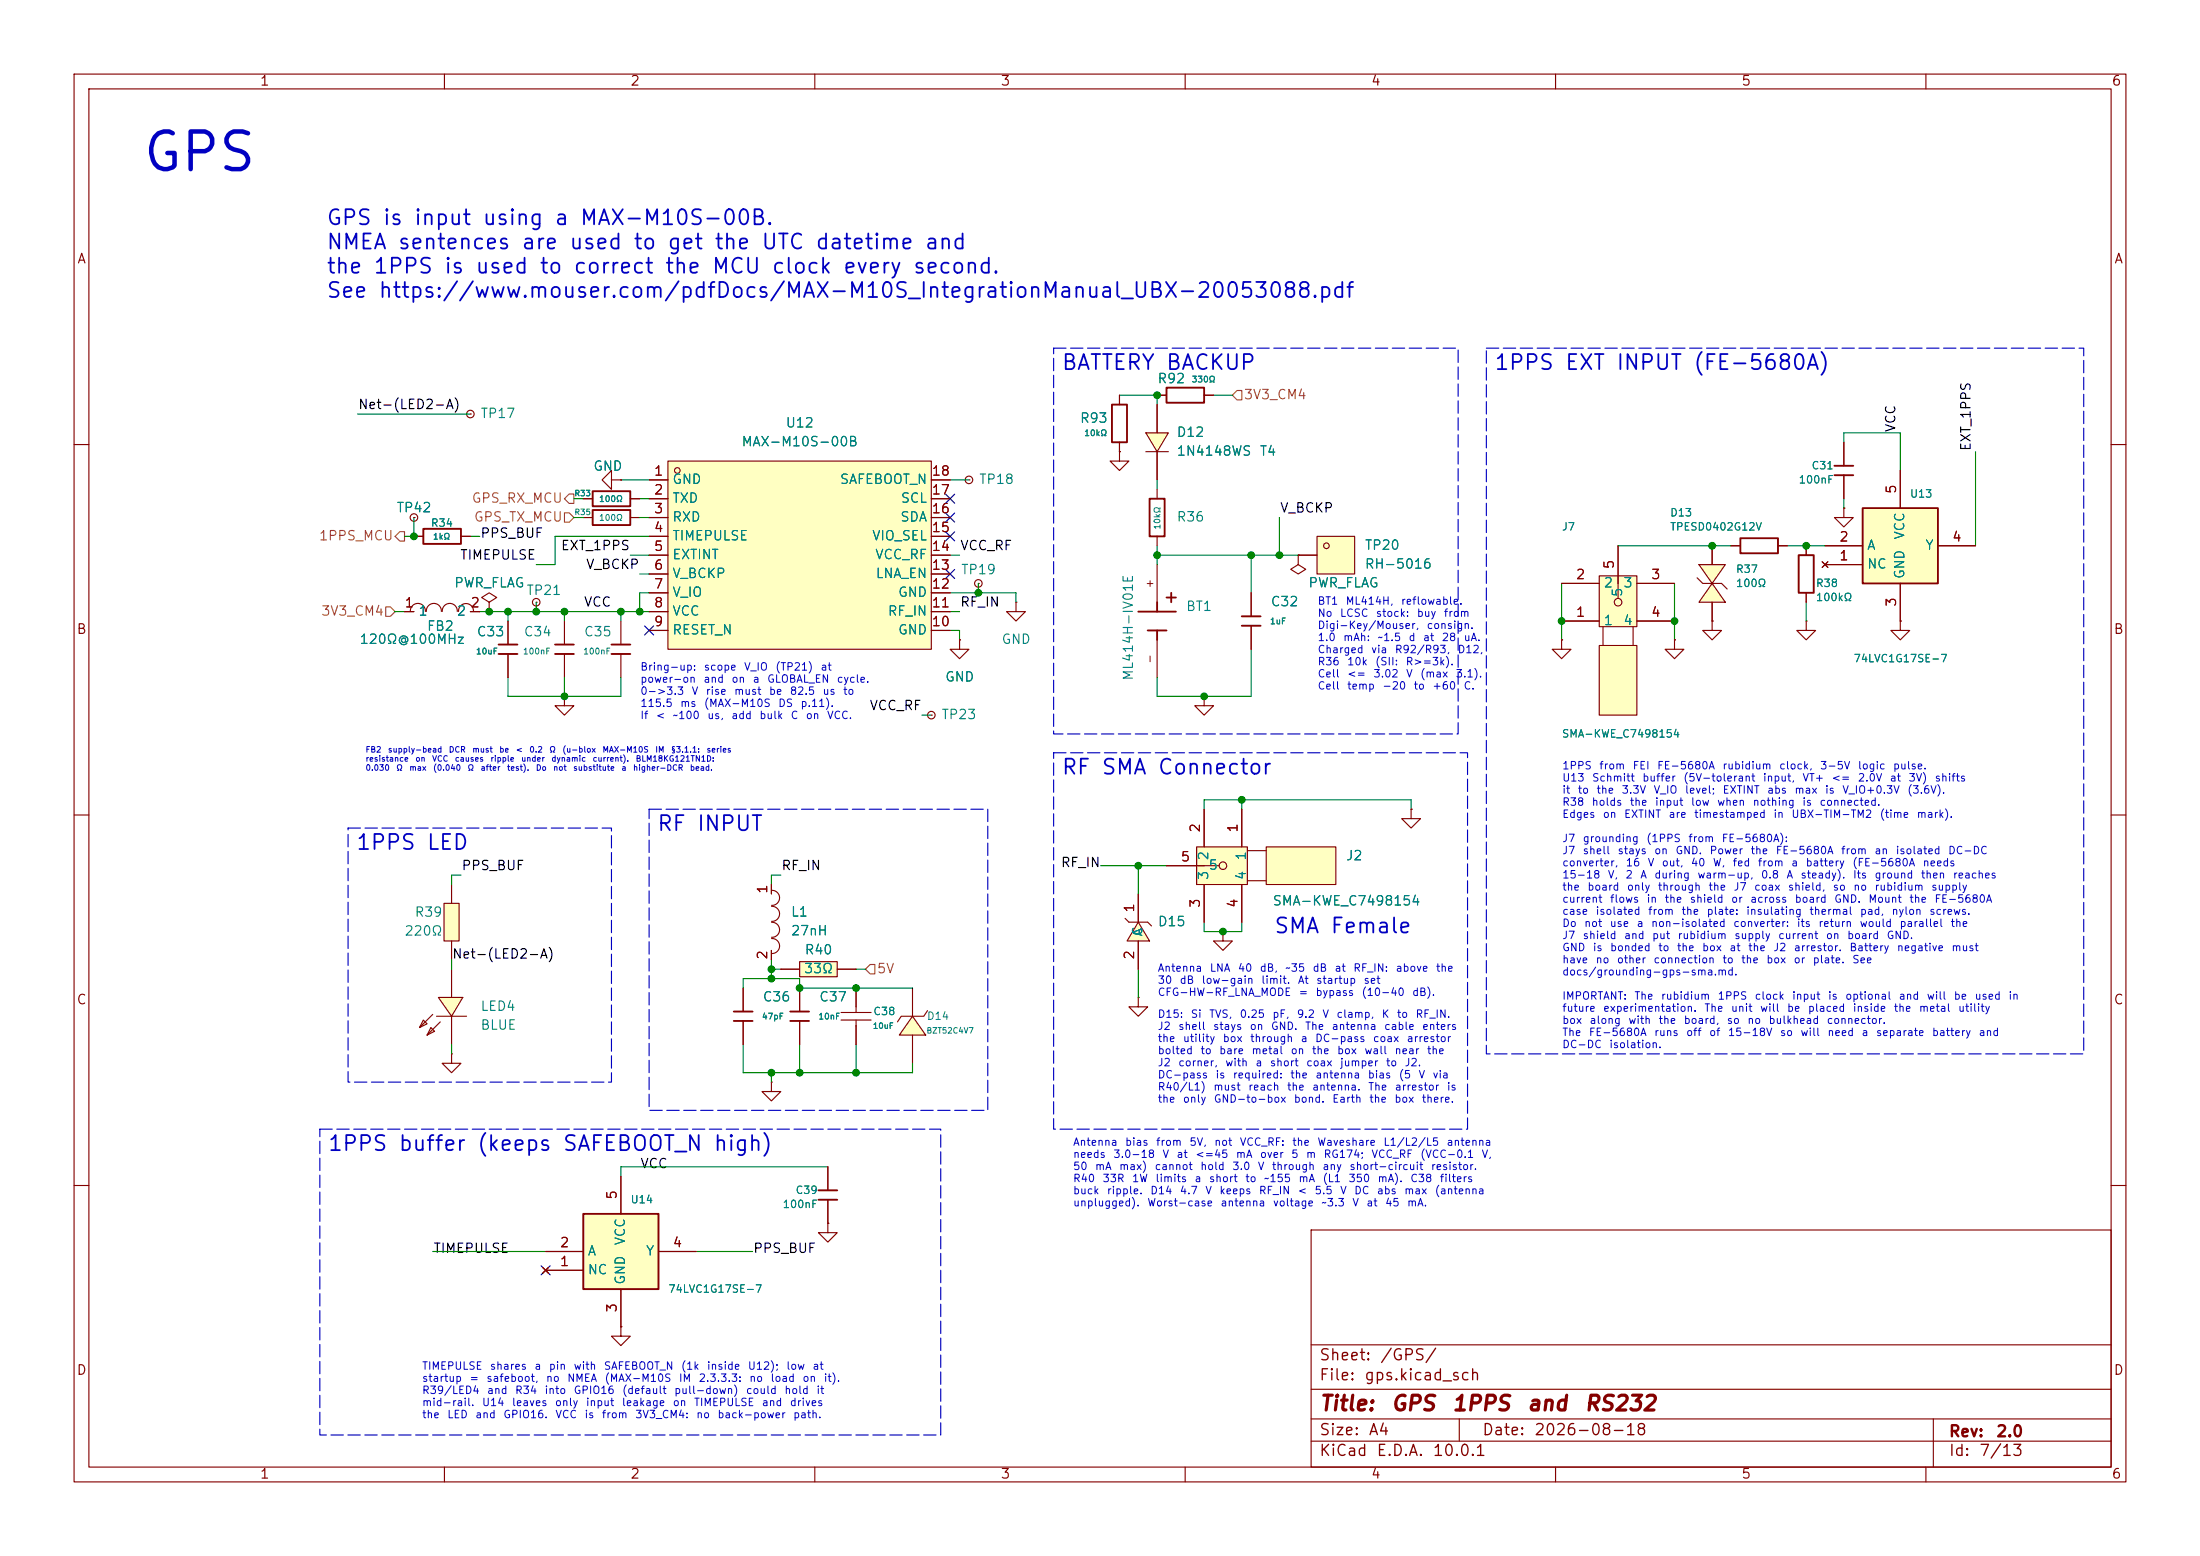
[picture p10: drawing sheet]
<svg xmlns="http://www.w3.org/2000/svg" width="297mm" height="210mm" viewBox="0 0 297 210" stroke-linecap="round" stroke-linejoin="round" font-family="sans-serif">
<g fill="none" stroke="#840000" stroke-width=".15">
<path d="M10 10h277v190h-277zM12 12h273v186h-273zM60 10v2M110 10v2M160 10v2M210 10v2M260 10v2M151.1 53.3v1.3M151.1 59.7v1.3M10 60h2M55.9 69.9h.1M132.1 78.7h.1"/>
<path d="M285 60h2M54.6 82.6h1.3M55.4 82.5a1.01 1.01 0 0 1 1-1.1 1.01 1.01 0 0 1 1 1.1M57.6 82.5a1.01 1.01 0 0 1 1-1.1 1.01 1.01 0 0 1 1 1.1M59.7 82.5a1.01 1.01 0 0 1 1-1.1 1.01 1.01 0 0 1 1 1.1M61.9 82.5a1.01 1.01 0 0 1 1-1 1.01 1.01 0 0 1 1 1M63.5 82.6h1.3M68.6 83.8v3.2M68.6 88.3v3.1M76.2 83.8v3.2M76.2 88.3v3.1M83.8 83.8v3.2"/>
<path d="M83.8 88.3v3.1M129.5 86.4v1.2h-1.2l1.2 1.3 1.3-1.3h-1.3M129.5 86.4h.1M10 110h2M285 110h2M107.9 133.4v3.1M107.9 137.8v3.2M113.5 137.7h4.1M113.5 136.7h4.1M115.6 133.4v3.3M115.6 137.7v3.3M10 160h2"/>
<path d="M177 166h108v32h-108zM285 160h2M60 198v2M110 198v2M160 198v2M177 194.5h108M177 191.5h108M177 187.5h108M177 181.5h108M197 191.5v3M210 198v2M260 198v2"/>
<path d="M261 191.5v6.5"/>
<circle cx="55.9" cy="69.9" r=".51"/>
<circle cx="132.1" cy="78.7" r=".51"/>
</g>
<path d="M150.1 54.6h2v5.1h-2zM67.3 87h2.5M67.3 88.3h2.5M74.9 87h2.6M74.9 88.3h2.6M82.5 87h2.6M82.5 88.3h2.6M106.7 136.5h2.5M106.7 137.8h2.5" fill="none" stroke="#840000" stroke-width=".25"/>
<path d="M78.7 163.8h10.2v10.2h-10.2z" fill="#ffffc2"/>
<path d="M57.1 71.4h5.1v2h-5.1zM99.1 136.5h2.5M99.1 137.8h2.5M78.7 163.8h10.2v10.2h-10.2zM110.5 160.7h2.5M110.5 161.9h2.5" fill="none" stroke="#840000" stroke-width=".25"/>
<g fill="none" stroke="#840000" stroke-width=".15">
<path d="M63.5 55.9h.1M55.9 72.4h1.2M62.2 72.4h1.3M82.5 64.8v1.2l-1.2-1.2 1.2-1.3v1.3h1.3M83.8 64.8h.1M66 81.3l1.1-.7-1.1-.6-1 .6 1 .7v1.3M66 82.6h.1M72.4 81.3h.1M125.7 96.5h.1M104.1 119.4v1.3M100.3 133.4v3.1M100.3 137.8v3.2"/>
<path d="M104.1 128.3v1.2M104.2 120.2a1.01 1.01 0 0 1 1 1 1.01 1.01 0 0 1-1 1M104.2 122.3a1.01 1.01 0 0 1 1 1 1.01 1.01 0 0 1-1 1.1M104.2 124.5a1.01 1.01 0 0 1 1 1 1.01 1.01 0 0 1-1 1M104.2 126.7a1.01 1.01 0 0 1 1 1 1.01 1.01 0 0 1-1 1M153.7 134.6v1.3h-1.3l1.3 1.3 1.2-1.3h-1.2M153.7 134.6h.1M83.8 158.8v5M104.1 146.1v1.2h-1.2l1.2 1.3 1.3-1.3h-1.3M104.1 146.1h.1M111.8 157.5v3.2M73.3 171.1l.7 .7"/>
<path d="M73.7 171.5h5M73.7 168.9h5M74 171.1l-.7 .7M83.8 179.1v1.2h-1.3l1.3 1.3 1.3-1.3h-1.3M83.8 179.1h.1M83.8 174v5.1M88.9 168.9h5.1M111.8 165.1v1.3h-1.3l1.3 1.2 1.2-1.2h-1.2M111.8 165.1h.1M111.8 161.9v3.2"/>
<circle cx="63.5" cy="55.9" r=".51"/>
<circle cx="72.4" cy="81.3" r=".51"/>
<circle cx="125.7" cy="96.5" r=".51"/>
</g>
<path d="M107.9 129.8h5.1v2h-5.1z" fill="#ffffc2"/>
<path d="M105.4 130.8h2.5M107.9 129.8h5.1v2h-5.1zM113 130.8h2.6" fill="none" stroke="#840000" stroke-width=".15"/>
<path d="M123.2 137.2l1.8 2.5h-3.6z" fill="#ffffc2"/>
<path d="M123.2 137.2l1.8 2.5h-3.6zM123.2 133.4v3.8M123.2 139.7v3.8M125.2 136.4l-.5 .8h-3l-.5 .7" fill="none" stroke="#840000" stroke-width=".15"/>
<path d="M153.7 124.5l1.5 2.5h-3.1z" fill="#ffffc2"/>
<path d="M151.9 124l.5 .5h2.5l.6 .5M153.7 124.5l1.5 2.5h-3.1zM153.7 120.7v3.8M153.7 127v3.8" fill="none" stroke="#840000" stroke-width=".15"/>
<path d="M59.9 121.9h2.1v5.1h-2.1z" fill="#ffffc2"/>
<path d="M61 119.4v2.5M59.9 121.9h2.1v5.1h-2.1zM61 127v2.5" fill="none" stroke="#840000" stroke-width=".15"/>
<g fill="#ffffc2">
<path d="M58.2 138.7l.5 .5-1 .5z"/>
<path d="M57.1 137.7l.6 .5-1.1 .5z"/>
<path d="M59.2 134.6h3.3l-1.5 2.6z"/>
</g>
<g fill="none" stroke="#840000" stroke-width=".15">
<path d="M233.7 73.7h1.2M240 73.7h1.3M243.8 73.7v1.2M226.1 86.4v1.2h1.2l-1.2 1.3-1.3-1.3h1.3M226.1 86.4h.1M231.1 83.8v1.3h1.3l-1.3 1.3-1.2-1.3h1.2M231.1 83.8h.1M243.8 80v1.3M57.1 137.7l.6 .5-1.1 .5zM58.2 138.7l.5 .5-1 .5zM58.4 136.9l-1.8 1.8M58.9 137.2h4.1"/>
<path d="M59.2 134.6h3.3l-1.5 2.6zM59.4 137.9l-1.7 1.8M61 130.8v3.8M61 137.2v3.8M61 142.2v1.3h-1.3l1.3 1.3 1.2-1.3h-1.2M61 142.2h.1"/>
</g>
<path d="M234.9 72.6h5.1v2.1h-5.1zM242.8 74.9h2.1v5.1h-2.1z" fill="none" stroke="#840000" stroke-width=".25"/>
<g fill="#ffffc2">
<path d="M215.9 87.1h5.1v9.4h-5.1z"/>
<path d="M215.9 77.7h5.1v6.9h-5.1z"/>
</g>
<g fill="none" stroke="#840000" stroke-width=".15">
<path d="M248.9 59.7v3.2M210.8 78.7h5.1M215.9 77.7h5.1v6.9h-5.1zM218.4 73.7v7.1M221 78.7h5.1M248.9 68.6v1.3h1.3l-1.3 1.2-1.3-1.2h1.3M248.9 68.6h.1M248.9 64.1v3.2M76.2 94v1.3h-1.3l1.3 1.2 1.3-1.2h-1.3M76.2 94h.1M210.8 83.8h5.1M215.9 87.1h5.1v9.4h-5.1z"/>
<path d="M216.4 84.6v2.5M220.5 84.6v2.5M221 83.8h5.1M256.5 83.8v1.3h1.3l-1.3 1.3-1.2-1.3h1.2M256.5 83.8h.1"/>
<circle cx="218.4" cy="81.3" r=".51"/>
</g>
<path d="M247.6 62.9h2.6M247.6 64.1h2.6" fill="none" stroke="#840000" stroke-width=".25"/>
<path d="M251.5 68.6h10.1v10.1h-10.1z" fill="#ffffc2"/>
<path d="M251.5 68.6h10.1v10.1h-10.1z" fill="none" stroke="#840000" stroke-width=".25"/>
<path d="M246 75.8l.8 .8M246.4 76.2h5.1M246.4 73.7h5.1M246.8 75.8l-.8 .8M256.5 63.5v5.1M256.5 78.7v5.1M261.6 73.7h5.1" fill="none" stroke="#840000" stroke-width=".15"/>
<g fill="#ffffc2">
<path d="M170.9 114.3h9.4v5.1h-9.4z"/>
<path d="M161.5 114.3h6.9v5.1h-6.9z"/>
</g>
<g fill="none" stroke="#840000" stroke-width=".15">
<path d="M157.5 116.8h7.1M161.5 114.3h6.9v5.1h-6.9zM162.6 109.2v5.1M162.6 119.4v5.1M167.6 109.2v5.1M167.6 119.4v5.1M168.4 114.8h2.5M168.4 118.9h2.5M170.9 114.3h9.4v5.1h-9.4zM165.1 125.7v1.3h-1.3l1.3 1.3 1.3-1.3h-1.3M165.1 125.7h.1"/>
<circle cx="165.1" cy="116.8" r=".51"/>
</g>
<g fill="#ffffc2">
<path d="M231.1 78.7l1.8 2.6h-3.5z"/>
<path d="M229.4 76.2h3.5l-1.8 2.5z"/>
</g>
<path d="M229.1 78l.8 .7h2.5l.8 .8M229.4 76.2h3.5l-1.8 2.5zM231.1 78.7l1.8 2.6h-3.5zM231.1 73.7v2.5M210.8 86.4v1.2h1.3l-1.3 1.3-1.3-1.3h1.3M210.8 86.4h.1M231.1 81.3v2.5M243.8 83.8v1.3h1.3l-1.3 1.3-1.2-1.3h1.2M243.8 83.8h.1M190.5 109.2v1.3h-1.3l1.3 1.3 1.3-1.3h-1.3M190.5 109.2h.1" fill="none" stroke="#840000" stroke-width=".15"/>
<path d="M154.7 58.4h3l-1.5 2.6z" fill="#ffffc2"/>
<path d="M154.7 58.4h3l-1.5 2.6zM156.2 54.6v3.8M156.2 53.3h1.3M162.6 53.3h1.2M154.7 61h3M156.2 61v3.8" fill="none" stroke="#840000" stroke-width=".15"/>
<path d="M157.5 52.3h5.1v2.1h-5.1z" fill="none" stroke="#840000" stroke-width=".25"/>
<path d="M177.8 72.4h5.1v5.1h-5.1z" fill="#ffffc2"/>
<g fill="none" stroke="#840000" stroke-width=".15">
<path d="M78.7 67.3h1.3M78.7 69.9h1.3M85.1 67.3h1.3M85.1 69.9h1.3M156.2 66v1.3M156.2 72.4v1.3M156.2 76.2v5.1M175.3 74.9v1.3l1 .6-1 .7-1.1-.7 1.1-.6M175.3 74.9h.1M175.3 74.9h2.5M177.8 72.4h5.1v5.1h-5.1zM156.2 86.4v5"/>
<circle cx="179.1" cy="73.7" r=".38"/>
</g>
<path d="M80 66.3h5.1v2h-5.1zM80 68.8h5.1v2.1h-5.1zM155.2 67.3h2v5.1h-2zM153.7 82.6h5M154.9 85.1h2.6M156.2 81.3v1.3M156.2 85.1v1.3M157.5 80.6h1.2M158.1 80v1.3" fill="none" stroke="#840000" stroke-width=".25"/>
<path d="M90.2 62.2h35.5v25.4h-35.5z" fill="#ffffc2"/>
<g fill="none" stroke="#840000" stroke-width=".15">
<path d="M151.1 53.3v1.3M151.1 59.7v1.3M156.2 53.3h1.3M156.2 54.6v3.8M162.6 53.3h1.2M248.9 59.7v3.2M55.9 69.9h.1M55.9 72.4h1.2M62.2 72.4h1.3M78.7 67.3h1.3M83.8 64.8h.1M85.1 67.3h1.3"/>
<path d="M87.6 64.8h2.6M87.6 67.3h2.6M87.6 69.9h2.6M87.6 72.4h2.6M87.6 74.9h2.6M87.6 77.5h2.6M90.2 62.2h35.5v25.4h-35.5zM125.7 64.8h2.6M125.7 67.3h2.6M125.7 69.9h2.6M125.7 72.4h2.6M125.7 74.9h2.6"/>
<path d="M125.7 77.5h2.6M130.8 64.8h.1M151.1 61v1.2h-1.2l1.2 1.3 1.3-1.3h-1.3M151.1 61h.1M156.2 61v3.8M175.3 74.9h.1M175.3 74.9h2.5M210.8 78.7h5.1M218.4 73.7v5M221 78.7h5.1M231.1 73.7v2.5M233.7 73.7h1.2"/>
<path d="M240 73.7h1.3M243.8 73.7v1.2M246 75.8l.8 .8M246.4 76.2h5.1M246.4 73.7h5.1M246.8 75.8l-.8 .8M248.9 68.6h.1M248.9 64.1v3.2M256.5 63.5v5.1M256.5 78.7v5.1M261.6 73.7h5.1M54.6 82.6h1.3"/>
<path d="M63.5 82.6h1.3M66 82.6h.1M68.6 83.8v3.2M68.6 88.3v3.1M87.6 80h2.6M87.6 82.6h2.6M87.6 85.1h2.6M125.7 80h2.6M125.7 82.6h2.6M125.7 85.1h2.6M129.5 86.4h.1M137.2 81.3v1.3h-1.3l1.3 1.2 1.2-1.2h-1.2"/>
<path d="M137.2 81.3h.1M162.6 94v1.3h-1.3l1.3 1.2 1.2-1.2h-1.2M162.6 94h.1M168.9 80v3.2M168.9 84.5v3.1M210.8 86.4h.1M210.8 83.8h5.1M221 83.8h5.1M226.1 86.4h.1M231.1 83.8h.1M231.1 81.3v2.5M243.8 80v1.3"/>
<path d="M256.5 83.8h.1M104.1 119.4v1.3M157.5 116.8h5.1M162.6 109.2v5.1M162.6 119.4v5.1M167.6 109.2v5.1M167.6 119.4v5.1M190.5 109.2h.1M100.3 133.4v3.1M100.3 137.8v3.2M104.1 128.3v1.2M105.4 130.8h2.5"/>
<path d="M107.9 133.4v3.1M107.9 137.8v3.2M113 130.8h2.6M115.6 133.4v2.5M115.6 138.4v2.6M153.7 120.7v3.8M153.7 127v3.8M83.8 158.8v5M111.8 157.5v3.2M73.3 171.1l.7 .7M73.7 171.5h5M73.7 168.9h5"/>
<path d="M74 171.1l-.7 .7M83.8 179.1h.1M83.8 174v5.1M88.9 168.9h5.1M111.8 165.1h.1M111.8 161.9v3.2"/>
<circle cx="91.4" cy="63.5" r=".38"/>
<circle cx="130.8" cy="64.8" r=".51"/>
</g>
<path d="M167.6 83.2h2.6M167.6 84.5h2.6" fill="none" stroke="#840000" stroke-width=".25"/>
<path d="M166.4 53.3l.6-.6h.6v1.3h-.6zM54 71.8h.6v1.2h-.6l-.7-.6zM76.2 69.2h.6l.7 .7-.7 .6h-.6zM76.8 66.7h.7v1.2h-.7l-.6-.6zM52.1 81.9h.6l.6 .7-.6 .6h-.6zM117.5 130.2h.6v1.2h-.6l-.7-.6z" fill="none" stroke="#848400" stroke-width=".15"/>
<g fill="none" stroke="#008400" stroke-width=".15">
<path d="M48.3 55.9h15.2M151.1 53.3h5.1v1.3M163.8 53.3h2.6M248.9 59.7v-1.3h7.6v5.1M55.9 69.9v2.5h-1.3M63.5 72.4h1.3M77.5 69.9h1.2M77.5 67.3h1.2M83.8 64.8h3.8M85.1 74.9h2.5M86.4 77.5h1.2M86.4 69.9h1.2"/>
<path d="M86.4 67.3h1.2M87.6 72.4h-12.7v3.8h-2.5M128.3 74.9h1.2M128.3 64.8h2.5M132.1 78.7v1.3M156.2 74.9h19.1M156.2 64.8v1.2M156.2 73.7v2.5M168.9 74.9v5.1M172.7 69.9v5M210.8 78.7v7.7M218.4 73.7h15.3"/>
<path d="M226.1 78.7v7.7M241.3 73.7h5.1M248.9 67.3v1.3M266.7 61v12.7M53.3 82.6h1.3M64.8 82.6h22.8M68.6 82.6v1.2M68.6 91.4v2.6h15.2v-2.6M72.4 81.3v1.3M76.2 82.6v1.2M76.2 91.4v2.6M83.8 82.6v1.2"/>
<path d="M87.6 80h-1.2v2.6M124.5 96.5h1.2M128.3 82.6h1.2M128.3 85.1h1.2v1.3M128.3 80h8.9v1.3M168.9 87.6v6.4h-12.7v-2.6M243.8 81.3v2.5M62.2 118.1h-1.2v1.3M105.4 118.1h-1.3v1.3M148.6 116.8h8.9M153.7 116.8v3.9M162.6 109.2v-1.2h27.9v1.2"/>
<path d="M167.6 108v1.2M61 129.5v1.3M100.3 133.4v-1.3h7.6v1.3h15.3M104.1 129.5v2.6M104.1 130.8h1.3M115.6 130.8h1.2M153.7 130.8v3.8M162.6 124.5v1.2h5v-1.2M61 141v1.2M100.3 141v3.8h22.9v-1.3M104.1 144.8v1.3M107.9 141v3.8"/>
<path d="M111.8 157.5h-28v1.3M115.6 141v3.8M58.4 168.9h15.3M94 168.9h7.6"/>
</g>
<path d="M127.7 69.2l1.2 1.3M127.7 66.7l1.2 1.2M127.7 76.9l1.2 1.2M127.7 71.8l1.2 1.2M128.9 69.2l-1.2 1.3M128.9 66.7l-1.2 1.2M128.9 76.9l-1.2 1.2M128.9 71.8l-1.2 1.2M87 84.5l1.2 1.2M88.2 84.5l-1.2 1.2M73.1 170.8l1.2 1.3M74.3 170.8l-1.2 1.3" fill="none" stroke="#000084" stroke-width=".15"/>
<path d="M142.2 47h54.6v52.1h-54.6zM200.7 47h80.6v95.2h-80.6zM47 111.8h35.5v34.3h-35.5zM87.6 109.2h45.7v40.7h-45.7zM142.2 101.6h55.9v50.8h-55.9zM43.2 152.4h83.8v41.3h-83.8z" fill="none" stroke="#0000c2" stroke-width=".15" stroke-dasharray="1.7 .6"/>
<g fill="#008400" stroke="#008400" stroke-width=".14">
<circle cx="83.8" cy="82.6" r=".46"/>
<circle cx="76.2" cy="82.6" r=".46"/>
<circle cx="68.6" cy="82.6" r=".46"/>
<circle cx="72.4" cy="82.6" r=".46"/>
<circle cx="55.9" cy="72.4" r=".46"/>
<circle cx="66" cy="82.6" r=".46"/>
<circle cx="76.2" cy="94" r=".46"/>
<circle cx="104.1" cy="130.8" r=".46"/>
<circle cx="86.4" cy="82.6" r=".46"/>
<circle cx="104.1" cy="144.8" r=".46"/>
<circle cx="115.6" cy="144.8" r=".46"/>
<circle cx="107.9" cy="144.8" r=".46"/>
<circle cx="167.6" cy="108" r=".46"/>
<circle cx="153.7" cy="116.8" r=".46"/>
<circle cx="165.1" cy="125.7" r=".46"/>
<circle cx="162.6" cy="94" r=".46"/>
<circle cx="156.2" cy="53.3" r=".46"/>
<circle cx="172.7" cy="74.9" r=".46"/>
<circle cx="168.9" cy="74.9" r=".46"/>
<circle cx="156.2" cy="74.9" r=".46"/>
<circle cx="210.8" cy="83.8" r=".46"/>
<circle cx="226.1" cy="83.8" r=".46"/>
<circle cx="231.1" cy="73.7" r=".46"/>
<circle cx="243.8" cy="73.7" r=".46"/>
<circle cx="104.1" cy="132.1" r=".46"/>
<circle cx="107.9" cy="133.4" r=".46"/>
<circle cx="115.6" cy="133.4" r=".46"/>
<circle cx="132.1" cy="80" r=".46"/>
</g>
<text font-size="5.1" fill="#0000c2" x="18.9" y="24.4">GPS</text>
<g font-size="2" fill="#0000c2">
<text x="43.9" y="30.9">GPS is input using a MAX-M10S-00B.</text>
<text x="43.9" y="34.2">NMEA sentences are used to get the UTC datetime and</text>
<text x="43.9" y="37.4">the 1PPS is used to correct the MCU clock every second.</text>
<text x="43.9" y="40.7">See https://www.mouser.com/pdfDocs/MAX-M10S_IntegrationManual_UBX-20053088.pdf</text>
<text x="143.2" y="50.4">BATTERY BACKUP</text>
<text x="201.6" y="50.4">1PPS EXT INPUT (FE-5680A)</text>
<text x="143.2" y="105">RF SMA Connector</text>
<text x="88.6" y="112.7">RF INPUT</text>
<text x="47.9" y="115.2">1PPS LED</text>
<text x="171.9" y="126.5">SMA Female</text>
<text x="44.1" y="155.8">1PPS buffer (keeps SAFEBOOT_N high)</text>
</g>
<g font-size="2" fill="#840000">
<text x="178" y="190.9">Title:</text>
<text x="187.7" y="190.9">GPS</text>
<text x="195.9" y="190.9">1PPS</text>
<text x="206" y="190.9">and</text>
<text x="213.8" y="190.9">RS232</text>
</g>
<g font-size="1.5" fill="#840000">
<text x="178" y="184">Sheet:</text>
<text x="186.2" y="184">/GPS/</text>
<text x="178" y="186.7">File:</text>
<text x="184.1" y="186.7">gps.kicad_sch</text>
<text x="178" y="196.9">KiCad</text>
<text x="178" y="194.1">Size:</text>
<text x="184.7" y="194.1">A4</text>
<text x="185.7" y="196.9">E.D.A.</text>
<text x="193.3" y="196.9">10.0.1</text>
<text x="200" y="194.1">Date:</text>
<text x="207" y="194.1">2026-08-18</text>
<text x="263" y="194.3">Rev:</text>
<text x="263" y="196.9">Id:</text>
<text x="267.1" y="196.9">7/13</text>
<text x="269.4" y="194.3">2.0</text>
</g>
<g font-size="1.3" fill="#840000">
<text x="35" y="11.9">1</text>
<text x="85" y="11.9">2</text>
<text x="135" y="11.9">3</text>
<text x="185" y="11.9">4</text>
<text x="235" y="11.9">5</text>
<text x="285" y="11.9">6</text>
<text x="10.3" y="35.9">A</text>
<text x="285.3" y="35.9">A</text>
<text x="88.2" y="64.5">1</text>
<text x="125.7" y="64.5">18</text>
<text x="88.2" y="67.1">2</text>
<text x="88.2" y="69.6">3</text>
<text x="125.7" y="69.6">16</text>
<text x="125.7" y="67.1">17</text>
<text x="256.3" y="66.7" transform="rotate(-90 256.3 66.7)">5</text>
<text x="88.2" y="72.1">4</text>
<text x="88.2" y="74.7">5</text>
<text x="88.2" y="77.2">6</text>
<text x="125.7" y="77.2">13</text>
<text x="125.7" y="74.7">14</text>
<text x="125.7" y="72.1">15</text>
<text x="218.2" y="76.9" transform="rotate(-90 218.2 76.9)">5</text>
<text x="248.2" y="75.9">1</text>
<text x="248.2" y="73.4">2</text>
<text x="263.5" y="73.4">4</text>
<text x="54.5" y="82.3">1</text>
<text x="63.4" y="82.3">2</text>
<text x="88.2" y="79.8">7</text>
<text x="88.2" y="82.3">8</text>
<text x="125.7" y="82.3">11</text>
<text x="125.7" y="79.8">12</text>
<text x="212.7" y="83.6">1</text>
<text x="212.7" y="78.5">2</text>
<text x="222.8" y="78.5">3</text>
<text x="222.8" y="83.6">4</text>
<text x="256.3" y="82" transform="rotate(-90 256.3 82)">3</text>
<text x="10.3" y="85.9">B</text>
<text x="88.2" y="84.8">9</text>
<text x="125.7" y="84.8">10</text>
<text x="285.3" y="85.9">B</text>
<text x="162.3" y="112.5" transform="rotate(-90 162.3 112.5)">2</text>
<text x="167.4" y="112.5" transform="rotate(-90 167.4 112.5)">1</text>
<text x="159.3" y="116.6">5</text>
<text x="103.9" y="120.7" transform="rotate(-90 103.9 120.7)">1</text>
<text x="153.4" y="123.3" transform="rotate(-90 153.4 123.3)">1</text>
<text x="162.3" y="122.6" transform="rotate(-90 162.3 122.6)">3</text>
<text x="167.4" y="122.6" transform="rotate(-90 167.4 122.6)">4</text>
<text x="103.9" y="129.6" transform="rotate(-90 103.9 129.6)">2</text>
<text x="153.4" y="129.6" transform="rotate(-90 153.4 129.6)">2</text>
<text x="10.3" y="135.9">C</text>
<text x="285.3" y="135.9">C</text>
<text x="83.6" y="162" transform="rotate(-90 83.6 162)">5</text>
<text x="75.5" y="171.2">1</text>
<text x="75.5" y="168.7">2</text>
<text x="90.7" y="168.7">4</text>
<text x="83.6" y="177.2" transform="rotate(-90 83.6 177.2)">3</text>
<text x="10.3" y="185.9">D</text>
<text x="285.3" y="185.9">D</text>
<text x="35" y="199.9">1</text>
<text x="85" y="199.9">2</text>
<text x="135" y="199.9">3</text>
<text x="185" y="199.9">4</text>
<text x="235" y="199.9">5</text>
<text x="285" y="199.9">6</text>
</g>
<g font-size="1.3" fill="#008484">
<text x="156.2" y="52">R92</text>
<text x="64.8" y="56.7">TP17</text>
<text x="106" y="58">U12</text>
<text x="145.7" y="57.4">R93</text>
<text x="158.8" y="59.3">D12</text>
<text x="80" y="63.9">GND</text>
<text x="90.7" y="65.6">GND</text>
<text x="100" y="60.6">MAX-M10S-00B</text>
<text x="113.3" y="65.6">SAFEBOOT_N</text>
<text x="132.1" y="65.6">TP18</text>
<text x="158.8" y="61.8">1N4148WS</text>
<text x="170" y="61.8">T4</text>
<text x="53.5" y="69.5">TP42</text>
<text x="90.7" y="68.2">TXD</text>
<text x="90.7" y="70.7">RXD</text>
<text x="121.5" y="70.7">SDA</text>
<text x="121.5" y="68.2">SCL</text>
<text x="158.8" y="70.7">R36</text>
<text x="90.7" y="73.3">TIMEPULSE</text>
<text x="90.7" y="75.8">EXTINT</text>
<text x="117.6" y="73.3">VIO_SEL</text>
<text x="118.1" y="75.8">VCC_RF</text>
<text x="129.7" y="77.8">TP19</text>
<text x="184.2" y="77.1">RH-5016</text>
<text x="184.2" y="74.5">TP20</text>
<text x="252" y="77.1">NC</text>
<text x="252" y="74.5">A</text>
<text x="257.4" y="72.9" transform="rotate(-90 257.4 72.9)">VCC</text>
<text x="259.8" y="74.5">Y</text>
<text x="56.4" y="83.4">1</text>
<text x="61.2" y="79.6">PWR_FLAG</text>
<text x="61.6" y="83.4">2</text>
<text x="71" y="80.6">TP21</text>
<text x="90.7" y="78.3">V_BCKP</text>
<text x="90.7" y="80.9">V_IO</text>
<text x="90.7" y="83.4">VCC</text>
<text x="118.1" y="78.3">LNA_EN</text>
<text x="119.8" y="83.4">RF_IN</text>
<text x="121.1" y="80.9">GND</text>
<text x="160" y="82.8">BT1</text>
<text x="171.5" y="82.1">C32</text>
<text x="176.5" y="79.6">PWR_FLAG</text>
<text x="216.4" y="79.6">2</text>
<text x="219.1" y="79.6">3</text>
<text x="219.3" y="80.7" transform="rotate(-90 219.3 80.7)">5</text>
<text x="257.4" y="78.2" transform="rotate(-90 257.4 78.2)">GND</text>
<text x="48.4" y="87.2">120Ω@100MHz</text>
<text x="57.6" y="85.4">FB2</text>
<text x="64.3" y="86.2">C33</text>
<text x="70.6" y="86.2">C34</text>
<text x="78.7" y="86.2">C35</text>
<text x="90.7" y="86">RESET_N</text>
<text x="121.1" y="86">GND</text>
<text x="135.1" y="87.2">GND</text>
<text x="216.4" y="84.7">1</text>
<text x="219.1" y="84.7">4</text>
<text x="127.5" y="92.3">GND</text>
<text x="153.3" y="92" transform="rotate(-90 153.3 92)">ML414H-IV01E</text>
<text x="127" y="97.4">TP23</text>
<text x="163.1" y="117.7">5</text>
<text x="163.4" y="118.9" transform="rotate(-90 163.4 118.9)">3</text>
<text x="163.4" y="116.2" transform="rotate(-90 163.4 116.2)">2</text>
<text x="168.5" y="118.9" transform="rotate(-90 168.5 118.9)">4</text>
<text x="168.5" y="116.2" transform="rotate(-90 168.5 116.2)">1</text>
<text x="181.6" y="116.4">J2</text>
<text x="55.9" y="124.1">R39</text>
<text x="106.7" y="124">L1</text>
<text x="156.2" y="125.3">D15</text>
<text x="171.7" y="122.5">SMA-KWE_C7498154</text>
<text x="54.5" y="126.6">220Ω</text>
<text x="106.7" y="126.6">27nH</text>
<text x="108.5" y="131.7">33Ω</text>
<text x="108.5" y="129.1">R40</text>
<text x="154.5" y="126.5" transform="rotate(-90 154.5 126.5)">A</text>
<text x="154.5" y="126.4" transform="rotate(-90 154.5 126.4)">C</text>
<text x="64.8" y="136.8">LED4</text>
<text x="102.9" y="135.5">C36</text>
<text x="110.5" y="135.5">C37</text>
<text x="64.8" y="139.3">BLUE</text>
<text x="79.2" y="172.3">NC</text>
<text x="79.2" y="169.8">A</text>
<text x="84.7" y="173.5" transform="rotate(-90 84.7 173.5)">GND</text>
<text x="84.7" y="168.2" transform="rotate(-90 84.7 168.2)">VCC</text>
<text x="87.1" y="169.8">Y</text>
</g>
<g font-size="1.3">
<text x="48.3" y="55.5">Net-(LED2-A)</text>
<text x="256.2" y="58.4" transform="rotate(-90 256.2 58.4)">VCC</text>
<text x="266.4" y="61" transform="rotate(-90 266.4 61)">EXT_1PPS</text>
<text x="172.7" y="69.5">V_BCKP</text>
<text x="62" y="75.9">TIMEPULSE</text>
<text x="64.8" y="72.9">PPS_BUF</text>
<text x="75.6" y="74.6">EXT_1PPS</text>
<text x="79" y="77.1">V_BCKP</text>
<text x="129.5" y="74.6">VCC_RF</text>
<text x="78.7" y="82.2">VCC</text>
<text x="129.5" y="82.2">RF_IN</text>
<text x="117.3" y="96.2">VCC_RF</text>
<text x="62.2" y="117.8">PPS_BUF</text>
<text x="105.4" y="117.8">RF_IN</text>
<text x="143.1" y="117.4">RF_IN</text>
<text x="61" y="129.7">Net-(LED2-A)</text>
<text x="86.4" y="158">VCC</text>
<text x="58.4" y="169.4">TIMEPULSE</text>
<text x="101.6" y="169.4">PPS_BUF</text>
</g>
<g font-size="1.3" fill="#848400">
<text x="167.8" y="54.2">3V3_CM4</text>
<text x="63.6" y="68.2">GPS_RX_MCU</text>
<text x="63.9" y="70.7">GPS_TX_MCU</text>
<text x="43" y="73.3">1PPS_MCU</text>
<text x="43.3" y="83.4">3V3_CM4</text>
<text x="118.3" y="131.7">5V</text>
</g>
<g font-size="1" fill="#008484">
<text x="242.7" y="65.5">100nF</text>
<text x="244.5" y="63.6">C31</text>
<text x="58.1" y="71.3">R34</text>
<text x="210.8" y="71.9">J7</text>
<text x="225.4" y="70">D13</text>
<text x="225.4" y="71.9">TPESD0402G12V</text>
<text x="257.8" y="67.4">U13</text>
<text x="234.3" y="77.6">R37</text>
<text x="234.3" y="79.5">100Ω</text>
<text x="245.1" y="79.5">R38</text>
<text x="245.1" y="81.4">100kΩ</text>
<text x="250.2" y="89.6">74LVC1G17SE-7</text>
<text x="210.8" y="99.8">SMA-KWE_C7498154</text>
<text x="117.8" y="137.3">C38</text>
<text x="125.1" y="137.9">D14</text>
<text x="107.3" y="161.4">C39</text>
<text x="85.1" y="162.7">U14</text>
<text x="105.6" y="163.3">100nF</text>
<text x="90.1" y="174.7">74LVC1G17SE-7</text>
</g>
<g font-size="1" fill="#840000">
<text x="156" y="79.5" transform="rotate(-90 156 79.5)">+</text>
<text x="156" y="89.7" transform="rotate(-90 156 89.7)">-</text>
</g>
<g font-size="1" fill="#0000c2">
<text x="177.8" y="81.9">BT1</text>
<text x="177.8" y="83.5">No</text>
<text x="180.8" y="83.5">LCSC</text>
<text x="181.6" y="81.9">ML414H,</text>
<text x="185.7" y="83.5">stock:</text>
<text x="189" y="81.9">reflowable.</text>
<text x="191.2" y="83.5">buy</text>
<text x="194.8" y="83.5">from</text>
<text x="177.8" y="85.1">Digi-Key/Mouser,</text>
<text x="177.8" y="86.8">1.0</text>
<text x="177.8" y="88.4">Charged</text>
<text x="181.2" y="86.8">mAh:</text>
<text x="185" y="88.4">via</text>
<text x="185.9" y="86.8">~1.5</text>
<text x="188.2" y="88.4">R92/R93,</text>
<text x="190.1" y="86.8">d</text>
<text x="192" y="86.8">at</text>
<text x="192.5" y="85.1">consign.</text>
<text x="194.6" y="86.8">28</text>
<text x="196.7" y="88.4">D12,</text>
<text x="197.5" y="86.8">uA.</text>
<text x="86.4" y="90.8">Bring-up:</text>
<text x="86.4" y="92.4">power-on</text>
<text x="86.4" y="94">0-&gt;3.3</text>
<text x="86.4" y="95.7">115.5</text>
<text x="91.7" y="95.7">ms</text>
<text x="93.3" y="94">V</text>
<text x="94.9" y="92.4">and</text>
<text x="94.9" y="90.8">scope</text>
<text x="94.9" y="95.7">(MAX-M10S</text>
<text x="95.2" y="94">rise</text>
<text x="98.7" y="92.4">on</text>
<text x="99" y="94">must</text>
<text x="100.4" y="90.8">V_IO</text>
<text x="101.5" y="92.4">a</text>
<text x="103.5" y="92.4">GLOBAL_EN</text>
<text x="103.7" y="94">be</text>
<text x="104.6" y="90.8">(TP21)</text>
<text x="105" y="95.7">DS</text>
<text x="106.5" y="94">82.5</text>
<text x="108" y="95.7">p.11).</text>
<text x="110.7" y="90.8">at</text>
<text x="111" y="94">us</text>
<text x="112.9" y="92.4">cycle.</text>
<text x="113.7" y="94">to</text>
<text x="177.8" y="90">R36</text>
<text x="177.8" y="91.7">Cell</text>
<text x="177.8" y="93.3">Cell</text>
<text x="181.8" y="90">10k</text>
<text x="181.8" y="91.7">&lt;=</text>
<text x="181.8" y="93.3">temp</text>
<text x="185.3" y="91.7">3.02</text>
<text x="185.6" y="90">(SII:</text>
<text x="186.5" y="93.3">-20</text>
<text x="189.7" y="90">R&gt;=3k).</text>
<text x="189.7" y="91.7">V</text>
<text x="190.8" y="93.3">to</text>
<text x="191.6" y="91.7">(max</text>
<text x="193.3" y="93.3">+60</text>
<text x="196.4" y="91.7">3.1).</text>
<text x="197.5" y="93.3">C.</text>
<text x="86.4" y="97.3">If</text>
<text x="88.5" y="97.3">&lt;</text>
<text x="90.7" y="97.3">~100</text>
<text x="95.4" y="97.3">us,</text>
<text x="98.6" y="97.3">add</text>
<text x="102.4" y="97.3">bulk</text>
<text x="106.7" y="97.3">C</text>
<text x="108.7" y="97.3">on</text>
<text x="111.6" y="97.3">VCC.</text>
<text x="210.8" y="104.1">1PPS</text>
<text x="210.8" y="105.7">U13</text>
<text x="210.8" y="107.4">it</text>
<text x="212.9" y="107.4">to</text>
<text x="214.8" y="105.7">Schmitt</text>
<text x="215.4" y="107.4">the</text>
<text x="215.8" y="104.1">from</text>
<text x="218.8" y="107.4">3.3V</text>
<text x="220.3" y="104.1">FEI</text>
<text x="221.6" y="105.7">buffer</text>
<text x="223.2" y="107.4">V_IO</text>
<text x="223.6" y="104.1">FE-5680A</text>
<text x="227.2" y="105.7">(5V-tolerant</text>
<text x="227.4" y="107.4">level;</text>
<text x="232.4" y="104.1">rubidium</text>
<text x="232.5" y="107.4">EXTINT</text>
<text x="237.9" y="105.7">input,</text>
<text x="238.5" y="107.4">abs</text>
<text x="240.1" y="104.1">clock,</text>
<text x="242.2" y="107.4">max</text>
<text x="243.2" y="105.7">VT+</text>
<text x="245.6" y="104.1">3-5V</text>
<text x="246.3" y="107.4">is</text>
<text x="247.2" y="105.7">&lt;=</text>
<text x="248.6" y="107.4">V_IO+0.3V</text>
<text x="250.7" y="104.1">logic</text>
<text x="250.7" y="105.7">2.0V</text>
<text x="255" y="105.7">at</text>
<text x="255.5" y="104.1">pulse.</text>
<text x="257.4" y="107.4">(3.6V).</text>
<text x="257.6" y="105.7">3V)</text>
<text x="261.1" y="105.7">shifts</text>
<text x="210.8" y="109">R38</text>
<text x="210.8" y="110.6">Edges</text>
<text x="210.8" y="113.9">J7</text>
<text x="213.6" y="113.9">grounding</text>
<text x="214.8" y="109">holds</text>
<text x="216.3" y="110.6">on</text>
<text x="219.2" y="110.6">EXTINT</text>
<text x="219.9" y="109">the</text>
<text x="222.2" y="113.9">(1PPS</text>
<text x="223.3" y="109">input</text>
<text x="225.2" y="110.6">are</text>
<text x="227.8" y="113.9">from</text>
<text x="228.2" y="109">low</text>
<text x="228.6" y="110.6">timestamped</text>
<text x="231.7" y="109">when</text>
<text x="232.3" y="113.9">FE-5680A):</text>
<text x="236.5" y="109">nothing</text>
<text x="239.3" y="110.6">in</text>
<text x="241.8" y="110.6">UBX-TIM-TM2</text>
<text x="243.2" y="109">is</text>
<text x="245.6" y="109">connected.</text>
<text x="253.7" y="110.6">(time</text>
<text x="258.7" y="110.6">mark).</text>
<text x="210.8" y="115.5">J7</text>
<text x="210.8" y="117.2">converter,</text>
<text x="210.8" y="118.8">15-18</text>
<text x="213.6" y="115.5">shell</text>
<text x="217" y="118.8">V,</text>
<text x="218.3" y="115.5">stays</text>
<text x="219.4" y="118.8">2</text>
<text x="219.4" y="117.2">16</text>
<text x="221.4" y="118.8">A</text>
<text x="222.4" y="117.2">V</text>
<text x="223.2" y="115.5">on</text>
<text x="223.3" y="118.8">during</text>
<text x="224.3" y="117.2">out,</text>
<text x="226.1" y="115.5">GND.</text>
<text x="228.2" y="117.2">40</text>
<text x="229.1" y="118.8">warm-up,</text>
<text x="230.7" y="115.5">Power</text>
<text x="231.2" y="117.2">W,</text>
<text x="233.8" y="117.2">fed</text>
<text x="236.2" y="115.5">the</text>
<text x="237.2" y="117.2">from</text>
<text x="237.6" y="118.8">0.8</text>
<text x="239.6" y="115.5">FE-5680A</text>
<text x="241.1" y="118.8">A</text>
<text x="241.7" y="117.2">a</text>
<text x="243" y="118.8">steady).</text>
<text x="243.7" y="117.2">battery</text>
<text x="248.5" y="115.5">from</text>
<text x="250" y="117.2">(FE-5680A</text>
<text x="250.1" y="118.8">Its</text>
<text x="253" y="115.5">an</text>
<text x="253" y="118.8">ground</text>
<text x="255.8" y="115.5">isolated</text>
<text x="259.2" y="118.8">then</text>
<text x="259.5" y="117.2">needs</text>
<text x="262.9" y="115.5">DC-DC</text>
<text x="263.6" y="118.8">reaches</text>
<text x="210.8" y="120.5">the</text>
<text x="210.8" y="122.1">current</text>
<text x="210.8" y="123.7">case</text>
<text x="210.8" y="125.4">Do</text>
<text x="213.8" y="125.4">not</text>
<text x="214.2" y="120.5">board</text>
<text x="215.3" y="123.7">isolated</text>
<text x="217.2" y="125.4">use</text>
<text x="217.3" y="122.1">flows</text>
<text x="219.6" y="120.5">only</text>
<text x="220.9" y="125.4">a</text>
<text x="222.2" y="122.1">in</text>
<text x="222.4" y="123.7">from</text>
<text x="222.8" y="125.4">non-isolated</text>
<text x="223.7" y="120.5">through</text>
<text x="224.6" y="122.1">the</text>
<text x="226.9" y="123.7">the</text>
<text x="228" y="122.1">shield</text>
<text x="230.3" y="123.7">plate:</text>
<text x="230.6" y="120.5">the</text>
<text x="233.6" y="122.1">or</text>
<text x="233.9" y="125.4">converter:</text>
<text x="234" y="120.5">J7</text>
<text x="235.7" y="123.7">insulating</text>
<text x="236.2" y="122.1">across</text>
<text x="236.7" y="120.5">coax</text>
<text x="241.3" y="120.5">shield,</text>
<text x="242.2" y="122.1">board</text>
<text x="242.5" y="125.4">its</text>
<text x="244.2" y="123.7">thermal</text>
<text x="245.4" y="125.4">return</text>
<text x="247.3" y="120.5">so</text>
<text x="247.5" y="122.1">GND.</text>
<text x="250.1" y="120.5">no</text>
<text x="251" y="125.4">would</text>
<text x="251" y="123.7">pad,</text>
<text x="252.1" y="122.1">Mount</text>
<text x="253" y="120.5">rubidium</text>
<text x="255.3" y="123.7">nylon</text>
<text x="256.4" y="125.4">parallel</text>
<text x="257.7" y="122.1">the</text>
<text x="260.4" y="123.7">screws.</text>
<text x="260.6" y="120.5">supply</text>
<text x="261.1" y="122.1">FE-5680A</text>
<text x="263.2" y="125.4">the</text>
<text x="156.2" y="131.4">Antenna</text>
<text x="163.2" y="131.4">LNA</text>
<text x="167" y="131.4">40</text>
<text x="170" y="131.4">dB,</text>
<text x="173.4" y="131.4">~35</text>
<text x="177.1" y="131.4">dB</text>
<text x="180.1" y="131.4">at</text>
<text x="182.6" y="131.4">RF_IN:</text>
<text x="188.3" y="131.4">above</text>
<text x="193.8" y="131.4">the</text>
<text x="210.8" y="127">J7</text>
<text x="210.8" y="128.6">GND</text>
<text x="210.8" y="130.3">have</text>
<text x="210.8" y="131.9">docs/grounding-gps-sma.md.</text>
<text x="213.6" y="127">shield</text>
<text x="214.9" y="128.6">is</text>
<text x="215.3" y="130.3">no</text>
<text x="217.3" y="128.6">bonded</text>
<text x="218.2" y="130.3">other</text>
<text x="219.2" y="127">and</text>
<text x="223" y="127">put</text>
<text x="223.1" y="130.3">connection</text>
<text x="223.8" y="128.6">to</text>
<text x="226.3" y="128.6">the</text>
<text x="226.4" y="127">rubidium</text>
<text x="229.7" y="128.6">box</text>
<text x="232.4" y="130.3">to</text>
<text x="233.4" y="128.6">at</text>
<text x="234.1" y="127">supply</text>
<text x="235" y="130.3">the</text>
<text x="235.9" y="128.6">the</text>
<text x="238.4" y="130.3">box</text>
<text x="239.3" y="128.6">J2</text>
<text x="240" y="127">current</text>
<text x="242.1" y="130.3">or</text>
<text x="242.1" y="128.6">arrestor.</text>
<text x="244.6" y="130.3">plate.</text>
<text x="246.4" y="127">on</text>
<text x="249.3" y="127">board</text>
<text x="249.6" y="128.6">Battery</text>
<text x="250" y="130.3">See</text>
<text x="254.6" y="127">GND.</text>
<text x="256" y="128.6">negative</text>
<text x="263.4" y="128.6">must</text>
<text x="156.2" y="133">30</text>
<text x="156.2" y="134.7">CFG-HW-RF_LNA_MODE</text>
<text x="156.2" y="137.6">D15:</text>
<text x="159.2" y="133">dB</text>
<text x="160.7" y="137.6">Si</text>
<text x="162.1" y="133">low-gain</text>
<text x="163.2" y="137.6">TVS,</text>
<text x="167.3" y="137.6">0.25</text>
<text x="170.2" y="133">limit.</text>
<text x="171.7" y="137.6">pF,</text>
<text x="175" y="137.6">9.2</text>
<text x="175.1" y="133">At</text>
<text x="175.2" y="134.7">=</text>
<text x="177.5" y="134.7">bypass</text>
<text x="177.6" y="133">startup</text>
<text x="178.4" y="137.6">V</text>
<text x="180.3" y="137.6">clamp,</text>
<text x="183.7" y="134.7">(10-40</text>
<text x="184" y="133">set</text>
<text x="186.4" y="137.6">K</text>
<text x="188.5" y="137.6">to</text>
<text x="190.6" y="134.7">dB).</text>
<text x="191" y="137.6">RF_IN.</text>
<text x="210.8" y="135.2">IMPORTANT:</text>
<text x="210.8" y="136.8">future</text>
<text x="216.3" y="136.8">experimentation.</text>
<text x="220.6" y="135.2">The</text>
<text x="224.1" y="135.2">rubidium</text>
<text x="230" y="136.8">The</text>
<text x="231.8" y="135.2">1PPS</text>
<text x="233.6" y="136.8">unit</text>
<text x="236.8" y="135.2">clock</text>
<text x="237.5" y="136.8">will</text>
<text x="241.2" y="136.8">be</text>
<text x="241.8" y="135.2">input</text>
<text x="244" y="136.8">placed</text>
<text x="246.7" y="135.2">is</text>
<text x="249" y="135.2">optional</text>
<text x="250" y="136.8">inside</text>
<text x="255.6" y="136.8">the</text>
<text x="256.2" y="135.2">and</text>
<text x="259" y="136.8">metal</text>
<text x="260" y="135.2">will</text>
<text x="263.7" y="135.2">be</text>
<text x="264.3" y="136.8">utility</text>
<text x="266.5" y="135.2">used</text>
<text x="271.1" y="135.2">in</text>
<text x="156.2" y="139.3">J2</text>
<text x="156.2" y="140.9">the</text>
<text x="156.2" y="142.5">bolted</text>
<text x="159" y="139.3">shell</text>
<text x="159.6" y="140.9">utility</text>
<text x="162" y="142.5">to</text>
<text x="163.7" y="139.3">stays</text>
<text x="164.5" y="142.5">bare</text>
<text x="165" y="140.9">box</text>
<text x="168.6" y="139.3">on</text>
<text x="168.7" y="140.9">through</text>
<text x="168.9" y="142.5">metal</text>
<text x="171.5" y="139.3">GND.</text>
<text x="174.2" y="142.5">on</text>
<text x="175.5" y="140.9">a</text>
<text x="176.1" y="139.3">The</text>
<text x="177" y="142.5">the</text>
<text x="177.5" y="140.9">DC-pass</text>
<text x="179.7" y="139.3">antenna</text>
<text x="180.4" y="142.5">box</text>
<text x="184.1" y="142.5">wall</text>
<text x="185.3" y="140.9">coax</text>
<text x="186.8" y="139.3">cable</text>
<text x="188.2" y="142.5">near</text>
<text x="189.8" y="140.9">arrestor</text>
<text x="191.9" y="139.3">enters</text>
<text x="192.6" y="142.5">the</text>
<text x="210.8" y="138.4">box</text>
<text x="210.8" y="140.1">The</text>
<text x="210.8" y="141.7">DC-DC</text>
<text x="214.4" y="140.1">FE-5680A</text>
<text x="214.5" y="138.4">along</text>
<text x="217.2" y="141.7">isolation.</text>
<text x="219.7" y="138.4">with</text>
<text x="223.2" y="140.1">runs</text>
<text x="223.8" y="138.4">the</text>
<text x="227.2" y="138.4">board,</text>
<text x="227.5" y="140.1">off</text>
<text x="230.7" y="140.1">of</text>
<text x="233" y="138.4">so</text>
<text x="233.2" y="140.1">15-18V</text>
<text x="235.8" y="138.4">no</text>
<text x="238.7" y="138.4">bulkhead</text>
<text x="240.2" y="140.1">so</text>
<text x="243" y="140.1">will</text>
<text x="246.5" y="138.4">connector.</text>
<text x="246.6" y="140.1">need</text>
<text x="251.2" y="140.1">a</text>
<text x="253.2" y="140.1">separate</text>
<text x="260.7" y="140.1">battery</text>
<text x="267" y="140.1">and</text>
<text x="156.2" y="144.2">J2</text>
<text x="156.2" y="145.8">DC-pass</text>
<text x="156.2" y="147.4">R40/L1)</text>
<text x="156.2" y="149.1">the</text>
<text x="159" y="144.2">corner,</text>
<text x="159.6" y="149.1">only</text>
<text x="163.7" y="147.4">must</text>
<text x="163.8" y="149.1">GND-to-box</text>
<text x="164" y="145.8">is</text>
<text x="165.3" y="144.2">with</text>
<text x="166.3" y="145.8">required:</text>
<text x="168.4" y="147.4">reach</text>
<text x="169.4" y="144.2">a</text>
<text x="171.4" y="144.2">short</text>
<text x="173.7" y="147.4">the</text>
<text x="174.1" y="145.8">the</text>
<text x="174.6" y="149.1">bond.</text>
<text x="176.3" y="144.2">coax</text>
<text x="177.1" y="147.4">antenna.</text>
<text x="177.5" y="145.8">antenna</text>
<text x="179.8" y="149.1">Earth</text>
<text x="180.8" y="144.2">jumper</text>
<text x="184.6" y="145.8">bias</text>
<text x="184.6" y="147.4">The</text>
<text x="184.8" y="149.1">the</text>
<text x="187" y="144.2">to</text>
<text x="188.2" y="149.1">box</text>
<text x="188.2" y="147.4">arrestor</text>
<text x="188.7" y="145.8">(5</text>
<text x="189.5" y="144.2">J2.</text>
<text x="191.4" y="145.8">V</text>
<text x="191.9" y="149.1">there.</text>
<text x="193.3" y="145.8">via</text>
<text x="195.2" y="147.4">is</text>
<text x="144.8" y="154.9">Antenna</text>
<text x="151.8" y="154.9">bias</text>
<text x="156" y="154.9">from</text>
<text x="160.5" y="154.9">5V,</text>
<text x="163.8" y="154.9">not</text>
<text x="167.3" y="154.9">VCC_RF:</text>
<text x="174.4" y="154.9">the</text>
<text x="177.8" y="154.9">Waveshare</text>
<text x="186.7" y="154.9">L1/L2/L5</text>
<text x="195.2" y="154.9">antenna</text>
<text x="144.8" y="156.5">needs</text>
<text x="144.8" y="158.2">50</text>
<text x="144.8" y="159.8">R40</text>
<text x="144.8" y="161.4">buck</text>
<text x="147.7" y="158.2">mA</text>
<text x="148.8" y="159.8">33R</text>
<text x="149.3" y="161.4">ripple.</text>
<text x="150.2" y="156.5">3.0-18</text>
<text x="151" y="158.2">max)</text>
<text x="152.7" y="159.8">1W</text>
<text x="155.2" y="161.4">D14</text>
<text x="155.8" y="158.2">cannot</text>
<text x="155.9" y="159.8">limits</text>
<text x="156.9" y="156.5">V</text>
<text x="158.7" y="156.5">at</text>
<text x="159.2" y="161.4">4.7</text>
<text x="161.2" y="159.8">a</text>
<text x="161.3" y="156.5">&lt;=45</text>
<text x="162" y="158.2">hold</text>
<text x="162.6" y="161.4">V</text>
<text x="163.1" y="159.8">short</text>
<text x="164.5" y="161.4">keeps</text>
<text x="166.3" y="158.2">3.0</text>
<text x="166.8" y="156.5">mA</text>
<text x="168" y="159.8">to</text>
<text x="169.7" y="158.2">V</text>
<text x="169.9" y="161.4">RF_IN</text>
<text x="170" y="156.5">over</text>
<text x="170.6" y="159.8">~155</text>
<text x="171.6" y="158.2">through</text>
<text x="174.2" y="156.5">5</text>
<text x="175.1" y="161.4">&lt;</text>
<text x="175.2" y="159.8">mA</text>
<text x="176.2" y="156.5">m</text>
<text x="177.4" y="161.4">5.5</text>
<text x="178.5" y="158.2">any</text>
<text x="178.5" y="159.8">(L1</text>
<text x="178.6" y="156.5">RG174;</text>
<text x="180.8" y="161.4">V</text>
<text x="182" y="159.8">350</text>
<text x="182.1" y="158.2">short-circuit</text>
<text x="182.7" y="161.4">DC</text>
<text x="185.1" y="156.5">VCC_RF</text>
<text x="185.8" y="161.4">abs</text>
<text x="185.9" y="159.8">mA).</text>
<text x="189.5" y="161.4">max</text>
<text x="190.3" y="159.8">C38</text>
<text x="191.6" y="156.5">(VCC-0.1</text>
<text x="193.1" y="158.2">resistor.</text>
<text x="193.6" y="161.4">(antenna</text>
<text x="194.3" y="159.8">filters</text>
<text x="199.9" y="156.5">V,</text>
<text x="144.8" y="163.1">unplugged).</text>
<text x="154.8" y="163.1">Worst-case</text>
<text x="164.7" y="163.1">antenna</text>
<text x="171.8" y="163.1">voltage</text>
<text x="178.3" y="163.1">~3.3</text>
<text x="182.5" y="163.1">V</text>
<text x="184.4" y="163.1">at</text>
<text x="186.9" y="163.1">45</text>
<text x="189.9" y="163.1">mA.</text>
<text x="56.9" y="185.1">TIMEPULSE</text>
<text x="66.1" y="185.1">shares</text>
<text x="72.1" y="185.1">a</text>
<text x="74" y="185.1">pin</text>
<text x="77.4" y="185.1">with</text>
<text x="81.4" y="185.1">SAFEBOOT_N</text>
<text x="91.9" y="185.1">(1k</text>
<text x="95.3" y="185.1">inside</text>
<text x="100.9" y="185.1">U12);</text>
<text x="106.1" y="185.1">low</text>
<text x="109.6" y="185.1">at</text>
<text x="56.9" y="186.8">startup</text>
<text x="56.9" y="188.4">R39/LED4</text>
<text x="56.9" y="190">mid-rail.</text>
<text x="56.9" y="191.7">the</text>
<text x="60.3" y="191.7">LED</text>
<text x="63.3" y="186.8">=</text>
<text x="64.1" y="191.7">and</text>
<text x="65" y="190">U14</text>
<text x="65.6" y="186.8">safeboot,</text>
<text x="65.7" y="188.4">and</text>
<text x="67.9" y="191.7">GPIO16.</text>
<text x="69" y="190">leaves</text>
<text x="69.5" y="188.4">R34</text>
<text x="73.4" y="188.4">into</text>
<text x="73.6" y="186.8">no</text>
<text x="74.8" y="190">only</text>
<text x="74.9" y="191.7">VCC</text>
<text x="76.5" y="186.8">NMEA</text>
<text x="77.4" y="188.4">GPIO16</text>
<text x="78.8" y="191.7">is</text>
<text x="79" y="190">input</text>
<text x="81.2" y="191.7">from</text>
<text x="81.5" y="186.8">(MAX-M10S</text>
<text x="83.9" y="190">leakage</text>
<text x="83.9" y="188.4">(default</text>
<text x="85.7" y="191.7">3V3_CM4:</text>
<text x="90.7" y="190">on</text>
<text x="90.9" y="188.4">pull-down)</text>
<text x="91.6" y="186.8">IM</text>
<text x="93.6" y="190">TIMEPULSE</text>
<text x="93.9" y="191.7">no</text>
<text x="94.2" y="186.8">2.3.3.3:</text>
<text x="96.8" y="191.7">back-power</text>
<text x="100.6" y="188.4">could</text>
<text x="101.1" y="186.8">no</text>
<text x="102.8" y="190">and</text>
<text x="103.9" y="186.8">load</text>
<text x="105.8" y="188.4">hold</text>
<text x="106.5" y="190">drives</text>
<text x="107" y="191.7">path.</text>
<text x="108.3" y="186.8">on</text>
<text x="110.1" y="188.4">it</text>
<text x="111.1" y="186.8">it).</text>
</g>
<g font-size=".8" fill="#008484">
<text x="160.8" y="51.8">330Ω</text>
<text x="146.3" y="59">10kΩ</text>
<text x="77.5" y="67.2">R33</text>
<text x="77.5" y="69.7">R35</text>
<text x="80.8" y="67.9">100Ω</text>
<text x="80.8" y="70.5">100Ω</text>
<text x="156.8" y="71.5" transform="rotate(-90 156.8 71.5)">10kΩ</text>
<text x="58.4" y="73">1kΩ</text>
<text x="64.2" y="88.5">10uF</text>
<text x="70.5" y="88.5">100nF</text>
<text x="78.7" y="88.5">100nF</text>
<text x="171.4" y="84.4">1uF</text>
<text x="102.8" y="137.8">47pF</text>
<text x="110.4" y="137.8">10nF</text>
<text x="117.8" y="139">10uF</text>
<text x="125" y="139.7">BZT52C4V7</text>
</g>
<g font-size=".8" fill="#0000c2">
<text x="49.3" y="101.7">FB2</text>
<text x="52.3" y="101.7">supply-bead</text>
<text x="60.5" y="101.7">DCR</text>
<text x="63.7" y="101.7">must</text>
<text x="67.3" y="101.7">be</text>
<text x="69.6" y="101.7">&lt;</text>
<text x="71.4" y="101.7">0.2</text>
<text x="74.1" y="101.7">Ω</text>
<text x="75.8" y="101.7">(u-blox</text>
<text x="81.3" y="101.7">MAX-M10S</text>
<text x="88.4" y="101.7">IM</text>
<text x="90.5" y="101.7">§3.1.1:</text>
<text x="95.3" y="101.7">series</text>
<text x="49.3" y="103">resistance</text>
<text x="49.3" y="104.2">0.030</text>
<text x="53.4" y="104.2">Ω</text>
<text x="55.2" y="104.2">max</text>
<text x="56" y="103">on</text>
<text x="58.3" y="103">VCC</text>
<text x="58.4" y="104.2">(0.040</text>
<text x="61.3" y="103">causes</text>
<text x="63.1" y="104.2">Ω</text>
<text x="64.8" y="104.2">after</text>
<text x="66.1" y="103">ripple</text>
<text x="68.4" y="104.2">test).</text>
<text x="70.3" y="103">under</text>
<text x="72.3" y="104.2">Do</text>
<text x="74.4" y="103">dynamic</text>
<text x="74.6" y="104.2">not</text>
<text x="77.3" y="104.2">substitute</text>
<text x="79.9" y="103">current).</text>
<text x="83.8" y="104.2">a</text>
<text x="85.4" y="104.2">higher-DCR</text>
<text x="85.7" y="103">BLM18KG121TN1D:</text>
<text x="93.1" y="104.2">bead.</text>
</g>
</svg>
